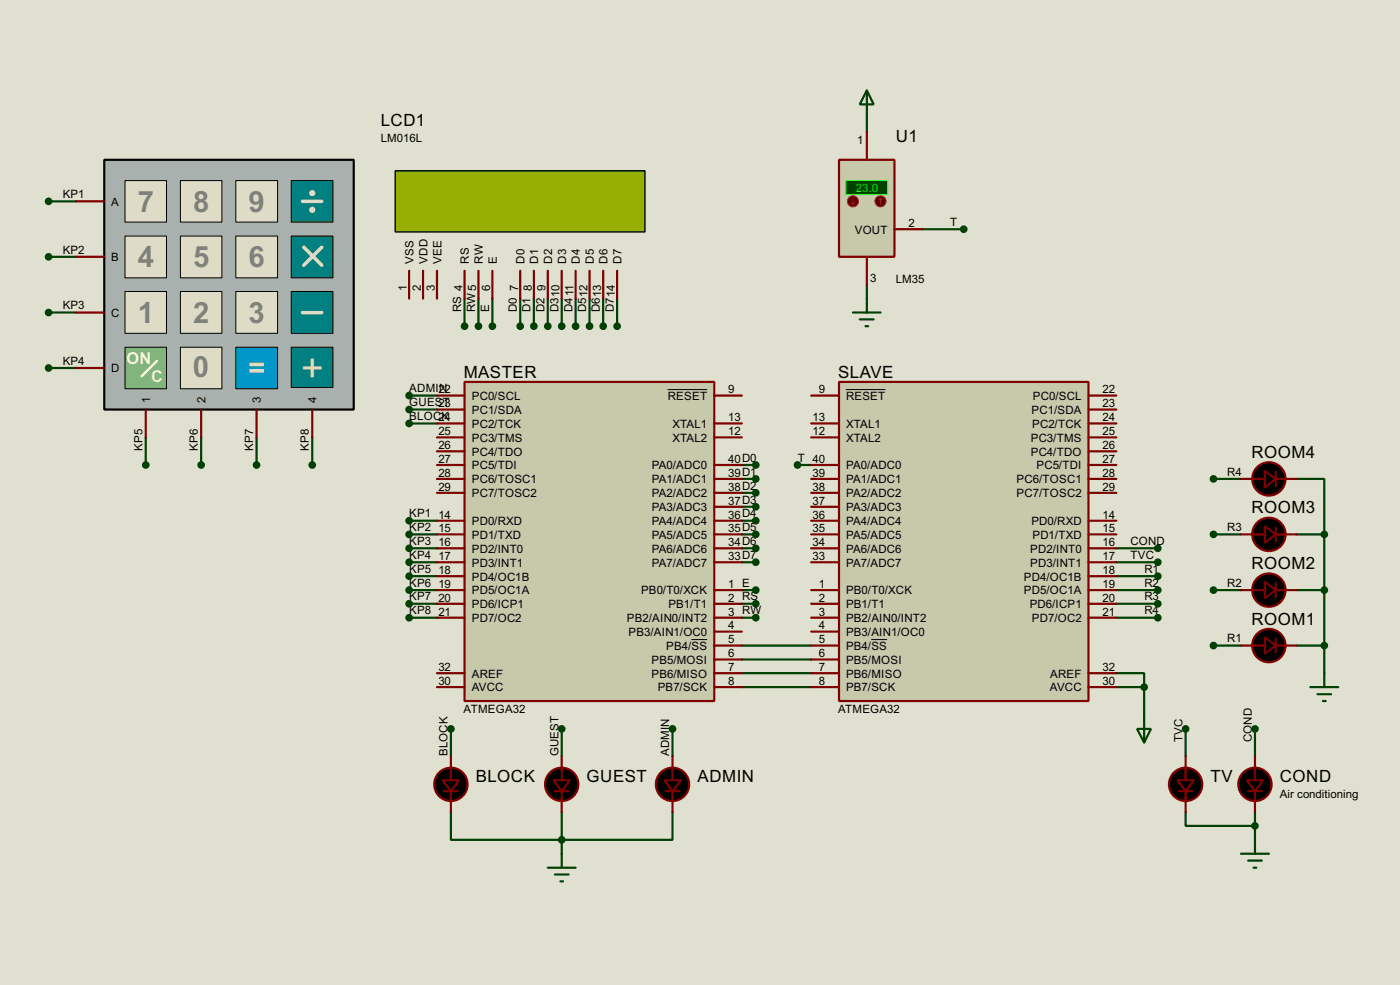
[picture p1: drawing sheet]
<svg xmlns="http://www.w3.org/2000/svg" width="256mm" height="180mm" viewBox="0 0 256 180" stroke-linecap="round" stroke-linejoin="round" font-family="sans-serif">
<path d="M0 0h256.5v180.3h-256.5z" fill="#e0e0d0"/>
<g fill="none" stroke="#004000" stroke-width=".4">
<path d="M8.9 36.9h5.1M158.8 21.6v2.6M8.9 47h5.1M8.9 57.2h5.1M85.1 54.7v5M87.7 54.7v5M90.2 54.7v5M95.3 54.7v5M97.8 54.7v5M100.4 54.7v5M102.9 54.7v5M105.5 54.7v5"/>
<path d="M108 54.7v5M110.5 54.7v5M113.1 54.7v5M158.8 52.1v2.6M169 42h7.6M8.9 67.4h5.1M75 72.4h5.1M75 75h5.1M75 77.5h5.1M26.7 80.1v5M36.9 80.1v5M47 80.1v5"/>
<path d="M57.2 80.1v5M75 97.8h5.1M75 95.3h5.1M135.9 87.7h2.6M135.9 97.8h2.6M135.9 95.3h2.6M135.9 85.1h2.6M135.9 90.2h2.6M135.9 92.8h2.6M146.1 85.1h2.5M222.3 87.7h5.1M222.3 97.8h5.1"/>
<path d="M237.5 87.7h5.1v10.1M237.5 97.8h5.1M242.6 97.8v25.4M75 113.1h5.1M75 110.5h5.1M75 108h5.1M75 105.5h5.1M75 102.9h5.1M75 100.4h5.1M135.9 118.2h12.7M135.9 113.1h2.6M135.9 110.5h2.6"/>
<path d="M135.9 108h2.6M135.9 102.9h2.6M135.9 100.4h2.6M204.5 113.1h7.6M204.5 110.5h7.6M204.5 108h7.6M204.5 105.5h7.6M204.5 102.9h7.6M204.5 100.4h7.6M222.3 118.2h5.1M222.3 108h5.1M237.5 118.2h5.1"/>
<path d="M237.5 108h5.1M82.6 133.4v5.1M102.9 133.4v5.1M123.2 133.4v5.1M135.9 120.7h12.7M135.9 123.2h12.7M135.9 125.8h12.7M204.5 123.2h5.1v2.6M204.5 125.8h5.1M209.6 125.8v5.1M217.2 133.4v5.1M229.9 133.4v5.1"/>
<path d="M82.6 148.6v5.1h40.6v-5.1M102.9 148.6v7.7M217.2 148.6v2.6h12.7M229.9 148.6v5.1"/>
</g>
<path d="M153.7 69.9h45.7v58.4h-45.7z" fill="#c8c8aa" stroke="#800000" stroke-width=".4"/>
<g fill="none" stroke="#800000" stroke-width=".4">
<path d="M148.6 72.4h5.1M148.6 77.5h5.1M199.4 72.4h5.1M199.4 77.5h5.1M199.4 75h5.1M148.6 80.1h5.1M148.6 95.3h5.1M148.6 97.8h5.1M148.6 85.1h5.1M148.6 87.7h5.1M148.6 90.2h5.1M148.6 92.8h5.1"/>
<path d="M199.4 80.1h5.1M199.4 95.3h5.1M199.4 97.8h5.1M199.4 82.6h5.1M199.4 85.1h5.1M199.4 87.7h5.1M199.4 90.2h5.1M148.6 108h5.1M148.6 110.5h5.1M148.6 113.1h5.1M148.6 115.6h5.1M148.6 118.2h5.1"/>
<path d="M148.6 100.4h5.1M148.6 102.9h5.1M199.4 108h5.1M199.4 110.5h5.1M199.4 113.1h5.1M199.4 100.4h5.1M199.4 102.9h5.1M199.4 105.5h5.1M148.6 120.7h5.1M148.6 123.2h5.1M148.6 125.8h5.1M199.4 123.2h5.1"/>
<path d="M199.4 125.8h5.1"/>
</g>
<path d="M155 71.3h7.2M159.6 117.1h2.9" fill="none" stroke="#000" stroke-width=".18"/>
<path d="M85.1 69.9h45.8v58.4h-45.8z" fill="#c8c8aa" stroke="#800000" stroke-width=".4"/>
<g fill="none" stroke="#800000" stroke-width=".4">
<path d="M80.1 72.4h5M80.1 77.5h5M80.1 75h5M130.9 72.4h5M130.9 77.5h5M80.1 80.1h5M80.1 95.3h5M80.1 97.8h5M80.1 82.6h5M80.1 85.1h5M80.1 87.7h5M80.1 90.2h5"/>
<path d="M130.9 80.1h5M130.9 95.3h5M130.9 97.8h5M130.9 85.1h5M130.9 87.7h5M130.9 90.2h5M130.9 92.8h5M227.4 97.8h4.3M227.4 87.7h4.3M233.7 97.8h3.8M233.7 87.7h3.8M233.7 86.4v2.6"/>
<path d="M233.7 96.6v2.5M80.1 108h5M80.1 110.5h5M80.1 113.1h5M80.1 100.4h5M80.1 102.9h5M80.1 105.5h5M130.9 108h5M130.9 110.5h5M130.9 113.1h5M130.9 115.6h5M130.9 118.2h5"/>
<path d="M130.9 100.4h5M130.9 102.9h5M227.4 108h4.3M227.4 118.2h4.3M233.7 108h3.8M233.7 118.2h3.8M233.7 106.7v2.6M233.7 116.9v2.5M80.1 123.2h5M80.1 125.8h5M130.9 120.7h5M130.9 123.2h5"/>
<path d="M130.9 125.8h5M217.2 138.5v4.3M229.9 138.5v4.3M216 144.8h2.5M217.2 144.8v3.8M228.7 144.8h2.5M229.9 144.8v3.8"/>
</g>
<path d="M122.3 71.3h7.3M126.7 117.1h2.9" fill="none" stroke="#000" stroke-width=".18"/>
<g fill="#000" stroke="#800000" stroke-width=".4">
<path d="M231.7 96.3l2 1.5-2 1.6zM231.7 86.2l2 1.5-2 1.5zM231.7 116.6l2 1.6-2 1.5zM231.7 106.5l2 1.5-2 1.5zM215.7 142.8h3l-1.5 2zM228.4 142.8h3l-1.5 2z"/>
<circle cx="232.4" cy="87.7" r="3.1"/>
<circle cx="232.4" cy="97.8" r="3.1"/>
<circle cx="232.4" cy="118.2" r="3.1"/>
<circle cx="232.4" cy="108" r="3.1"/>
<circle cx="217.2" cy="143.6" r="3.1"/>
<circle cx="229.9" cy="143.6" r="3.1"/>
</g>
<g fill="#004000" stroke="#004000" stroke-width=".4">
<circle cx="212.1" cy="113.1" r=".5"/>
<circle cx="212.1" cy="110.5" r=".5"/>
<circle cx="212.1" cy="108" r=".5"/>
<circle cx="212.1" cy="105.5" r=".5"/>
<circle cx="222.3" cy="87.7" r=".5"/>
<circle cx="222.3" cy="97.8" r=".5"/>
<circle cx="222.3" cy="108" r=".5"/>
<circle cx="222.3" cy="118.2" r=".5"/>
<circle cx="242.6" cy="97.8" r=".5"/>
<circle cx="242.6" cy="108" r=".5"/>
<circle cx="242.6" cy="118.2" r=".5"/>
<circle cx="217.2" cy="133.4" r=".5"/>
<circle cx="229.9" cy="133.4" r=".5"/>
<circle cx="229.9" cy="151.2" r=".5"/>
<circle cx="212.1" cy="102.9" r=".5"/>
<circle cx="212.1" cy="100.4" r=".5"/>
</g>
<path d="M240.1 125.8h5.1M241.4 127.1h2.5M242.4 128.3h.5M242.6 123.2v2.6M227.4 156.3h5.1M228.7 157.5h2.5M229.7 158.8h.5M229.9 153.7v2.6" fill="none" stroke="#004000" stroke-width=".4"/>
<path d="M72.4 31.3h45.8v11.2h-45.8z" fill="#96af00" stroke="#000" stroke-width=".25"/>
<g fill="none" stroke="#800000" stroke-width=".4">
<path d="M75 49.6v5.1M77.5 49.6v5.1M80.1 49.6v5.1M85.1 49.6v5.1M87.7 49.6v5.1M90.2 49.6v5.1M95.3 49.6v5.1M97.8 49.6v5.1M100.4 49.6v5.1M102.9 49.6v5.1M105.5 49.6v5.1M108 49.6v5.1"/>
<path d="M110.5 49.6v5.1M113.1 49.6v5.1"/>
</g>
<path d="M19.1 29.3h45.7v45.7h-45.7z" fill="#a9b1af" stroke="#000" stroke-width=".4"/>
<g fill="#dedcc7" stroke="#000" stroke-width=".18">
<path d="M22.9 33.1h7.6v7.6h-7.6z"/>
<path d="M33.1 33.1h7.6v7.6h-7.6z"/>
<path d="M43.2 33.1h7.7v7.6h-7.7z"/>
</g>
<path d="M53.4 33.1h7.6v7.6h-7.6z" fill="#008080" stroke="#000" stroke-width=".18"/>
<g fill="#dedcc7" stroke="#000" stroke-width=".18">
<path d="M22.9 43.2h7.6v7.7h-7.6z"/>
<path d="M33.1 43.2h7.6v7.7h-7.6z"/>
<path d="M43.2 43.2h7.7v7.7h-7.7z"/>
</g>
<path d="M53.4 43.2h7.6v7.7h-7.6z" fill="#008080" stroke="#000" stroke-width=".18"/>
<g fill="#dedcc7" stroke="#000" stroke-width=".18">
<path d="M22.9 53.4h7.6v7.6h-7.6z"/>
<path d="M33.1 53.4h7.6v7.6h-7.6z"/>
<path d="M43.2 53.4h7.7v7.6h-7.7z"/>
</g>
<path d="M43.2 63.6h7.7v7.6h-7.7z" fill="#0197c9" stroke="#000" stroke-width=".18"/>
<path d="M53.4 53.4h7.6v7.6h-7.6z" fill="#008080" stroke="#000" stroke-width=".18"/>
<path d="M55.4 36.9h3.6M55.4 57.2h3.6M59 45.3l-3.3 3.3" fill="none" stroke="#dedcc7" stroke-width=".65"/>
<g fill="#c8c8aa" stroke="#dedcc7" stroke-width=".65">
<circle cx="57.2" cy="35.4" r=".25"/>
<circle cx="57.2" cy="38.4" r=".25"/>
</g>
<path d="M53.4 63.6h7.6v7.3h-7.6z" fill="#008080" stroke="#000" stroke-width=".18"/>
<path d="M55.7 45.3l3.3 3.3" fill="none" stroke="#dedcc7" stroke-width=".65"/>
<path d="M22.9 63.6h7.6v7.6h-7.6z" fill="#81b57d" stroke="#000" stroke-width=".18"/>
<path d="M28.8 66.1l-2.8 2.8" fill="none" stroke="#fafbdb" stroke-width=".45"/>
<path d="M33.1 63.6h7.6v7.6h-7.6z" fill="#dedcc7" stroke="#000" stroke-width=".18"/>
<g fill="none" stroke="#800000" stroke-width=".4">
<path d="M14 36.9h5.1M14 47h5.1M14 57.2h5.1M14 67.4h5.1M26.7 75v5.1M36.9 75v5.1M47 75v5.1M57.2 75v5.1M82.6 138.5v4.3M102.9 138.5v4.3M123.2 138.5v4.3M81.3 144.8h2.6"/>
<path d="M82.6 144.8v3.8M101.7 144.8h2.5M102.9 144.8v3.8M122 144.8h2.5M123.2 144.8v3.8"/>
</g>
<g fill="#004000" stroke="#004000" stroke-width=".4">
<circle cx="8.9" cy="36.9" r=".5"/>
<circle cx="8.9" cy="47" r=".5"/>
<circle cx="8.9" cy="57.2" r=".5"/>
<circle cx="8.9" cy="67.4" r=".5"/>
<circle cx="26.7" cy="85.1" r=".5"/>
<circle cx="36.8" cy="85.1" r=".5"/>
<circle cx="47" cy="85.1" r=".5"/>
<circle cx="57.2" cy="85.1" r=".5"/>
<circle cx="85.1" cy="59.7" r=".5"/>
<circle cx="87.6" cy="59.7" r=".5"/>
<circle cx="90.2" cy="59.7" r=".5"/>
<circle cx="95.3" cy="59.7" r=".5"/>
<circle cx="97.8" cy="59.7" r=".5"/>
<circle cx="100.3" cy="59.7" r=".5"/>
<circle cx="102.9" cy="59.7" r=".5"/>
<circle cx="105.4" cy="59.7" r=".5"/>
<circle cx="108" cy="59.7" r=".5"/>
<circle cx="110.5" cy="59.7" r=".5"/>
<circle cx="113" cy="59.7" r=".5"/>
<circle cx="74.9" cy="95.3" r=".5"/>
<circle cx="74.9" cy="97.8" r=".5"/>
<circle cx="74.9" cy="100.4" r=".5"/>
<circle cx="74.9" cy="102.9" r=".5"/>
<circle cx="74.9" cy="105.5" r=".5"/>
<circle cx="74.9" cy="108" r=".5"/>
<circle cx="74.9" cy="110.5" r=".5"/>
<circle cx="74.9" cy="113.1" r=".5"/>
<circle cx="138.4" cy="85.1" r=".5"/>
<circle cx="138.4" cy="87.7" r=".5"/>
<circle cx="138.4" cy="90.2" r=".5"/>
<circle cx="138.4" cy="92.8" r=".5"/>
<circle cx="138.4" cy="95.3" r=".5"/>
<circle cx="138.4" cy="97.8" r=".5"/>
<circle cx="138.4" cy="100.4" r=".5"/>
<circle cx="138.4" cy="102.9" r=".5"/>
<circle cx="138.4" cy="108" r=".5"/>
<circle cx="138.4" cy="110.5" r=".5"/>
<circle cx="138.4" cy="113.1" r=".5"/>
<circle cx="102.9" cy="153.7" r=".5"/>
<circle cx="123.2" cy="133.4" r=".5"/>
<circle cx="102.9" cy="133.4" r=".5"/>
<circle cx="82.6" cy="133.4" r=".5"/>
<circle cx="74.9" cy="72.4" r=".5"/>
<circle cx="74.9" cy="75" r=".5"/>
<circle cx="74.9" cy="77.5" r=".5"/>
</g>
<g fill="#000" stroke="#800000" stroke-width=".4">
<path d="M81.1 142.8h3l-1.5 2zM101.4 142.8h3l-1.5 2zM121.7 142.8h3.1l-1.6 2z"/>
<circle cx="82.6" cy="143.6" r="3.1"/>
<circle cx="102.9" cy="143.6" r="3.1"/>
<circle cx="123.2" cy="143.6" r="3.1"/>
</g>
<path d="M100.4 158.8h5.1M102.9 156.3v2.5M101.7 160.1h2.5M102.7 161.3h.5" fill="none" stroke="#004000" stroke-width=".4"/>
<path d="M153.7 29.3h10.2v17.7h-10.2z" fill="#c8c8aa" stroke="#800000" stroke-width=".4"/>
<path d="M155 33.1h7.6v2.5h-7.6z" fill="#004000" stroke="#0f0" stroke-width=".2"/>
<path d="M158.8 24.2v5.1M158.8 47v5.1M163.9 42h5.1" fill="none" stroke="#800000" stroke-width=".4"/>
<circle cx="161.3" cy="36.9" r="1" fill="#400000" stroke="#f00" stroke-width=".2"/>
<path d="M161.3 36.4l-.2 .2M161.3 36.4l.3 .2M161.3 36.4v1" fill="none" stroke="#f00" stroke-width=".2"/>
<circle cx="156.2" cy="36.9" r="1" fill="#400000" stroke="#f00" stroke-width=".2"/>
<path d="M156 37.1l.3 .3M156.3 36.4v1M156.5 37.1l-.2 .3" fill="none" stroke="#f00" stroke-width=".2"/>
<path d="M158.8 16.6l1.3 2.5h-2.6zM158.8 16.6v5M156.3 57.2h5M157.5 58.5h2.6M158.6 59.7h.5M158.8 54.7v2.5M208.3 133.4h2.6l-1.3 2.5zM209.6 130.9v5" fill="none" stroke="#004000" stroke-width=".4"/>
<g fill="#004000" stroke="#004000" stroke-width=".4">
<circle cx="176.5" cy="42" r=".5"/>
<circle cx="146.1" cy="85.1" r=".5"/>
<circle cx="209.6" cy="125.8" r=".5"/>
</g>
<text font-size="8.2" x="55.1" y="70">+</text>
<g font-size="6" fill="#808080">
<text x="25.3" y="38.8">7</text>
<text x="35.4" y="38.8">8</text>
<text x="45.6" y="38.8">9</text>
<text x="25.3" y="48.9">4</text>
<text x="35.4" y="48.9">5</text>
<text x="45.6" y="48.9">6</text>
<text x="25.3" y="59.1">1</text>
<text x="35.4" y="59.1">2</text>
<text x="45.6" y="59.1">3</text>
<text x="35.4" y="69">0</text>
</g>
<text font-size="6" fill="#dedcc7" x="45.5" y="69.3">=</text>
<g font-size="3.5">
<text x="69.8" y="23.1">LCD1</text>
<text x="164.1" y="25.9">U1</text>
<text x="85" y="69.1">MASTER</text>
<text x="153.6" y="69.1">SLAVE</text>
<text x="229.3" y="83.8">ROOM4</text>
<text x="229.3" y="94">ROOM3</text>
<text x="229.3" y="104.2">ROOM2</text>
<text x="229.3" y="114.3">ROOM1</text>
<text x="87.2" y="143.2">BLOCK</text>
<text x="107.5" y="143.2">GUEST</text>
<text x="127.8" y="143.2">ADMIN</text>
<text x="221.8" y="143.2">TV</text>
<text x="234.5" y="143.2">COND</text>
</g>
<text font-size="3.4" fill="#fafbdb" x="23.2" y="66.7">ON</text>
<text font-size="3.4" fill="#eff2c4" x="27.7" y="70">C</text>
<g font-size="2.4">
<text x="69.7" y="25.9">LM016L</text>
<text x="157" y="26.3">1</text>
<text x="11.5" y="36.3">KP1</text>
<text x="20.4" y="37.7">A</text>
<text x="166.4" y="41.6">2</text>
<text x="174" y="41.3">T</text>
<text x="11.5" y="46.4">KP2</text>
<text x="20.4" y="47.8">B</text>
<text x="156.6" y="42.7">VOUT</text>
<text x="74.6" y="53.3" transform="rotate(-90 74.6 53.3)">1</text>
<text x="75.8" y="48.3" transform="rotate(-90 75.8 48.3)">VSS</text>
<text x="77.1" y="53.3" transform="rotate(-90 77.1 53.3)">2</text>
<text x="78.3" y="48.3" transform="rotate(-90 78.3 48.3)">VDD</text>
<text x="79.7" y="53.3" transform="rotate(-90 79.7 53.3)">3</text>
<text x="80.9" y="48.3" transform="rotate(-90 80.9 48.3)">VEE</text>
<text x="85.9" y="48.3" transform="rotate(-90 85.9 48.3)">RS</text>
<text x="88.5" y="48.3" transform="rotate(-90 88.5 48.3)">RW</text>
<text x="89.8" y="53.3" transform="rotate(-90 89.8 53.3)">6</text>
<text x="91" y="48.3" transform="rotate(-90 91 48.3)">E</text>
<text x="94.9" y="53.3" transform="rotate(-90 94.9 53.3)">7</text>
<text x="96.1" y="48.3" transform="rotate(-90 96.1 48.3)">D0</text>
<text x="97.4" y="53.3" transform="rotate(-90 97.4 53.3)">8</text>
<text x="98.6" y="48.3" transform="rotate(-90 98.6 48.3)">D1</text>
<text x="100" y="53.3" transform="rotate(-90 100 53.3)">9</text>
<text x="101.2" y="48.3" transform="rotate(-90 101.2 48.3)">D2</text>
<text x="103.7" y="48.3" transform="rotate(-90 103.7 48.3)">D3</text>
<text x="106.3" y="48.3" transform="rotate(-90 106.3 48.3)">D4</text>
<text x="108.8" y="48.3" transform="rotate(-90 108.8 48.3)">D5</text>
<text x="111.3" y="48.3" transform="rotate(-90 111.3 48.3)">D6</text>
<text x="113.9" y="48.3" transform="rotate(-90 113.9 48.3)">D7</text>
<text x="159.4" y="51.5">3</text>
<text x="164.1" y="51.8">LM35</text>
<text x="11.5" y="56.6">KP3</text>
<text x="20.4" y="58">C</text>
<text x="84.5" y="57.2" transform="rotate(-90 84.5 57.2)">RS 4</text>
<text x="87.1" y="57.2" transform="rotate(-90 87.1 57.2)">RW5</text>
<text x="89.6" y="57.2" transform="rotate(-90 89.6 57.2)">E</text>
<text x="94.7" y="57.2" transform="rotate(-90 94.7 57.2)">D0</text>
<text x="97.2" y="57.2" transform="rotate(-90 97.2 57.2)">D1</text>
<text x="99.8" y="57.2" transform="rotate(-90 99.8 57.2)">D2</text>
<text x="102.3" y="57.2" transform="rotate(-90 102.3 57.2)">D310</text>
<text x="104.9" y="57.2" transform="rotate(-90 104.9 57.2)">D411</text>
<text x="107.4" y="57.2" transform="rotate(-90 107.4 57.2)">D512</text>
<text x="109.9" y="57.2" transform="rotate(-90 109.9 57.2)">D613</text>
<text x="112.5" y="57.2" transform="rotate(-90 112.5 57.2)">D714</text>
<text x="11.5" y="66.7">KP4</text>
<text x="20.4" y="68.1">D</text>
<text x="75" y="71.8">ADMI2N2</text>
<text x="133.4" y="72">9</text>
<text x="150" y="72">9</text>
<text x="202" y="72">22</text>
<text x="27.5" y="73.7" transform="rotate(-90 27.5 73.7)">1</text>
<text x="37.7" y="73.7" transform="rotate(-90 37.7 73.7)">2</text>
<text x="47.8" y="73.7" transform="rotate(-90 47.8 73.7)">3</text>
<text x="58" y="73.7" transform="rotate(-90 58 73.7)">4</text>
<text x="75" y="74.4">GUES2T3</text>
<text x="75" y="76.9">BLOC2K4</text>
<text x="86.4" y="73.2">PC0/SCL</text>
<text x="86.4" y="75.8">PC1/SDA</text>
<text x="122.3" y="73.2">RESET</text>
<text x="133.4" y="77.1">13</text>
<text x="148.9" y="77.1">13</text>
<text x="155" y="73.2">RESET</text>
<text x="189" y="75.8">PC1/SDA</text>
<text x="189.2" y="73.2">PC0/SCL</text>
<text x="202" y="74.6">23</text>
<text x="202" y="77.1">24</text>
<text x="26.1" y="82.6" transform="rotate(-90 26.1 82.6)">KP5</text>
<text x="36.2" y="82.6" transform="rotate(-90 36.2 82.6)">KP6</text>
<text x="46.4" y="82.6" transform="rotate(-90 46.4 82.6)">KP7</text>
<text x="56.6" y="82.6" transform="rotate(-90 56.6 82.6)">KP8</text>
<text x="80.3" y="79.7">25</text>
<text x="80.3" y="82.2">26</text>
<text x="86.4" y="78.3">PC2/TCK</text>
<text x="86.4" y="80.8">PC3/TMS</text>
<text x="86.4" y="83.4">PC4/TDO</text>
<text x="123.2" y="80.8">XTAL2</text>
<text x="123.2" y="78.3">XTAL1</text>
<text x="133.4" y="79.7">12</text>
<text x="148.9" y="79.7">12</text>
<text x="155" y="80.8">XTAL2</text>
<text x="155" y="78.3">XTAL1</text>
<text x="188.8" y="80.8">PC3/TMS</text>
<text x="188.8" y="83.4">PC4/TDO</text>
<text x="189.1" y="78.3">PC2/TCK</text>
<text x="202" y="79.7">25</text>
<text x="202" y="82.2">26</text>
<text x="80.3" y="84.7">27</text>
<text x="80.3" y="87.3">28</text>
<text x="80.3" y="89.8">29</text>
<text x="86.4" y="85.9">PC5/TDI</text>
<text x="86.4" y="88.5">PC6/TOSC1</text>
<text x="119.4" y="88.5">PA1/ADC1</text>
<text x="119.4" y="85.9">PA0/ADC0</text>
<text x="133.4" y="89.8">38D2</text>
<text x="133.4" y="87.3">39D1</text>
<text x="133.4" y="84.7">40D0</text>
<text x="146.1" y="84.5">T 40</text>
<text x="148.9" y="89.8">38</text>
<text x="148.9" y="87.3">39</text>
<text x="155" y="88.5">PA1/ADC1</text>
<text x="155" y="85.9">PA0/ADC0</text>
<text x="186.2" y="88.5">PC6/TOSC1</text>
<text x="189.9" y="85.9">PC5/TDI</text>
<text x="202" y="84.7">27</text>
<text x="202" y="87.3">28</text>
<text x="202" y="89.8">29</text>
<text x="224.8" y="87.1">R4</text>
<text x="75" y="94.7">KP1</text>
<text x="80.3" y="94.9">14</text>
<text x="86.4" y="91">PC7/TOSC2</text>
<text x="119.4" y="93.6">PA3/ADC3</text>
<text x="119.4" y="91">PA2/ADC2</text>
<text x="133.4" y="94.9">36D4</text>
<text x="133.4" y="92.4">37D3</text>
<text x="148.9" y="94.9">36</text>
<text x="148.9" y="92.4">37</text>
<text x="155" y="93.6">PA3/ADC3</text>
<text x="155" y="91">PA2/ADC2</text>
<text x="186.2" y="91">PC7/TOSC2</text>
<text x="202" y="94.9">14</text>
<text x="75" y="97.2">KP2</text>
<text x="75" y="99.8">KP3</text>
<text x="80.3" y="97.4">15</text>
<text x="80.3" y="100">16</text>
<text x="86.4" y="96.1">PD0/RXD</text>
<text x="86.4" y="98.6">PD1/TXD</text>
<text x="86.4" y="101.2">PD2/INT0</text>
<text x="119.4" y="101.2">PA6/ADC6</text>
<text x="119.4" y="98.6">PA5/ADC5</text>
<text x="119.4" y="96.1">PA4/ADC4</text>
<text x="133.4" y="100">34D6</text>
<text x="133.4" y="97.4">35D5</text>
<text x="148.9" y="100">34</text>
<text x="148.9" y="97.4">35</text>
<text x="155" y="101.2">PA6/ADC6</text>
<text x="155" y="98.6">PA5/ADC5</text>
<text x="155" y="96.1">PA4/ADC4</text>
<text x="188.7" y="101.2">PD2/INT0</text>
<text x="188.9" y="96.1">PD0/RXD</text>
<text x="189.1" y="98.6">PD1/TXD</text>
<text x="202" y="97.4">15</text>
<text x="202" y="100">16</text>
<text x="207.1" y="99.8">COND</text>
<text x="224.8" y="97.2">R3</text>
<text x="75" y="102.3">KP4</text>
<text x="75" y="104.9">KP5</text>
<text x="75" y="107.4">KP6</text>
<text x="80.3" y="102.5">17</text>
<text x="80.3" y="105.1">18</text>
<text x="80.3" y="107.6">19</text>
<text x="86.4" y="103.7">PD3/INT1</text>
<text x="86.4" y="106.3">PD4/OC1B</text>
<text x="119.4" y="103.7">PA7/ADC7</text>
<text x="133.4" y="107.6">1 E</text>
<text x="133.4" y="102.5">33D7</text>
<text x="148.9" y="102.5">33</text>
<text x="150" y="107.6">1</text>
<text x="155" y="103.7">PA7/ADC7</text>
<text x="187.6" y="106.3">PD4/OC1B</text>
<text x="188.7" y="103.7">PD3/INT1</text>
<text x="202" y="102.5">17</text>
<text x="202" y="105.1">18</text>
<text x="202" y="107.6">19</text>
<text x="207.1" y="102.3">TVC</text>
<text x="209.6" y="107.4">R2</text>
<text x="209.6" y="104.9">R1</text>
<text x="224.8" y="107.4">R2</text>
<text x="75" y="109.9">KP7</text>
<text x="75" y="112.5">KP8</text>
<text x="80.3" y="110.1">20</text>
<text x="80.3" y="112.7">21</text>
<text x="86.4" y="108.8">PD5/OC1A</text>
<text x="86.4" y="111.3">PD6/ICP1</text>
<text x="86.4" y="113.9">PD7/OC2</text>
<text x="114.8" y="113.9">PB2/AIN0/INT2</text>
<text x="117.4" y="108.8">PB0/T0/XCK</text>
<text x="122.4" y="111.3">PB1/T1</text>
<text x="133.4" y="110.1">2 RS</text>
<text x="133.4" y="112.7">3 RW</text>
<text x="150" y="110.1">2</text>
<text x="150" y="112.7">3</text>
<text x="155" y="108.8">PB0/T0/XCK</text>
<text x="155" y="111.3">PB1/T1</text>
<text x="155" y="113.9">PB2/AIN0/INT2</text>
<text x="187.6" y="108.8">PD5/OC1A</text>
<text x="188.6" y="111.3">PD6/ICP1</text>
<text x="189" y="113.9">PD7/OC2</text>
<text x="202" y="110.1">20</text>
<text x="202" y="112.7">21</text>
<text x="209.6" y="112.5">R4</text>
<text x="209.6" y="109.9">R3</text>
<text x="115.1" y="116.4">PB3/AIN1/OC0</text>
<text x="122" y="119">PB4/SS</text>
<text x="133.4" y="115.2">4</text>
<text x="133.4" y="117.8">5</text>
<text x="150" y="115.2">4</text>
<text x="150" y="117.8">5</text>
<text x="155" y="116.4">PB3/AIN1/OC0</text>
<text x="155" y="119">PB4/SS</text>
<text x="224.8" y="117.6">R1</text>
<text x="80.3" y="122.8">32</text>
<text x="80.3" y="125.4">30</text>
<text x="86.4" y="124">AREF</text>
<text x="119.3" y="121.5">PB5/MOSI</text>
<text x="119.3" y="124">PB6/MISO</text>
<text x="133.4" y="120.3">6</text>
<text x="133.4" y="122.8">7</text>
<text x="133.4" y="125.4">8</text>
<text x="150" y="120.3">6</text>
<text x="150" y="122.8">7</text>
<text x="150" y="125.4">8</text>
<text x="155" y="121.5">PB5/MOSI</text>
<text x="155" y="124">PB6/MISO</text>
<text x="192.4" y="124">AREF</text>
<text x="202" y="122.8">32</text>
<text x="202" y="125.4">30</text>
<text x="84.9" y="130.5">ATMEGA32</text>
<text x="86.4" y="126.6">AVCC</text>
<text x="120.5" y="126.6">PB7/SCK</text>
<text x="153.5" y="130.5">ATMEGA32</text>
<text x="155" y="126.6">PB7/SCK</text>
<text x="192.3" y="126.6">AVCC</text>
<text x="216.6" y="135.9" transform="rotate(-90 216.6 135.9)">TVC</text>
<text x="229.3" y="135.9" transform="rotate(-90 229.3 135.9)">COND</text>
<text x="82" y="138.4" transform="rotate(-90 82 138.4)">BLOCK</text>
<text x="102.3" y="138.4" transform="rotate(-90 102.3 138.4)">GUEST</text>
<text x="122.6" y="138.4" transform="rotate(-90 122.6 138.4)">ADMIN</text>
<text x="234.4" y="146.1">Air conditioning</text>
</g>
<text font-size="2.4" fill="#0f0" x="156.8" y="35.1">23.0</text>
</svg>
